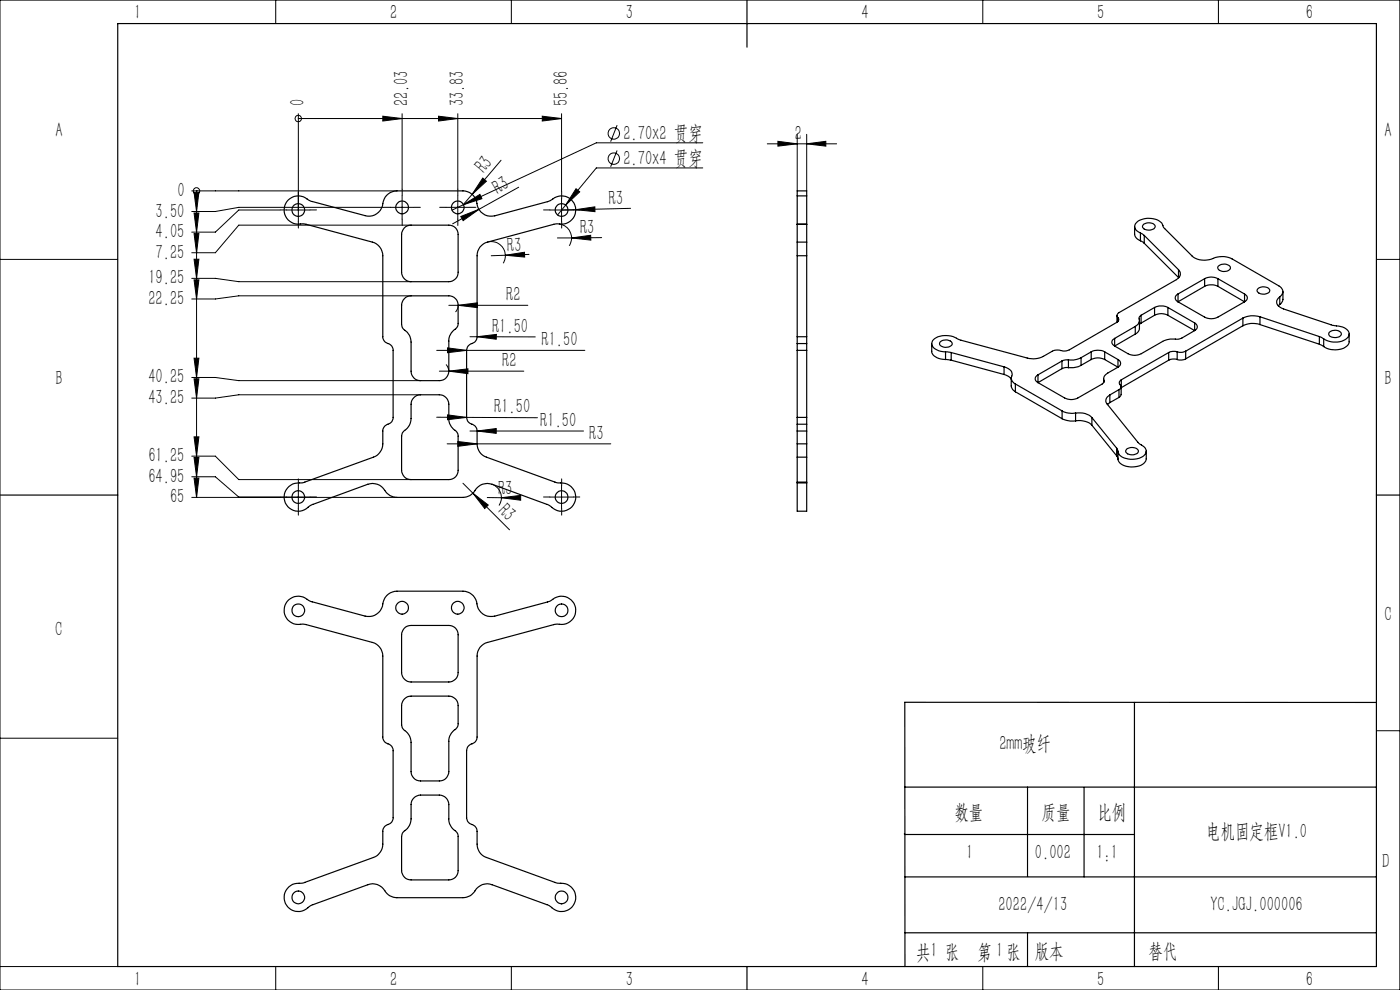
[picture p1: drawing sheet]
<svg xmlns="http://www.w3.org/2000/svg" width="297mm" height="210mm" viewBox="0 0 297 210" stroke-linecap="round" stroke-linejoin="round" font-family="sans-serif">
<g fill="none" stroke="#000" stroke-width=".21">
<path d="M0 0h297v210h-297zM58.5 0v5M108.5 0v5M208.5 0v5M258.5 0v5M63.3 25.1h.1M63.3 24.1v23M63.3 25.1h55.8M81.2 24.7l4.1 .4-4.1 .6zM85.3 24.1v16M93 24.7l4.1 .4-4.1 .6zM97.1 24.1v16"/>
<path d="M102.4 37.8l.8 .6-3 2.8zM106.3 34l-6.1 7.2M110 39.7l-8.4 4.7M115 24.7l4.1 .4-4.1 .6zM119.1 24.1v16.6M130.9 31.9l-1.4 3.5M130.9 26.6l-1.4 3.4M149.1 35.6h-22.6l-6.5 7.9M149.1 30.3h-22.6l-28.2 13.1M162.8 30.5h14.7M165 30l4.1 .5-4.1 .5zM169.1 28.5v12"/>
<path d="M171.1 30.5l4.1-.5v1zM171.1 28.5v12M0 55h25M40.7 40.5h43.5M40.7 59h5l5 .8h36.5M41.2 40.8h1l-.5 4.1zM41.2 45.2h1l-.5 4zM41.2 49.6h1l-.5 4zM41.2 55h1l-.5 4zM41.2 59.4h1l-.5 4zM41.7 40.5h.1M41.7 40.5v65"/>
<path d="M59.4 44.5h-8.7l-5 4.7h-5M60.8 44.5h5M81.5 44h-30.8l-5 .9h-5M82.8 44h5M85.3 41.5v5M87.2 47.8h-36.5l-5 5.8h-5M94.6 44h5M97.1 41.5v5M97.8 45.9l3.8-1.5-3.4 2.4zM98.3 43.4l3.5-2.2 .4 .9zM98.3 43.4l-2.4 1.2M100.2 41.2l-2 2.3"/>
<path d="M101.6 44.4l-5.6 3.1M103.4 51.4a2.99 2.99 0 0 1 3.2 1.1 2.99 2.99 0 0 1 .2 3.3M107.2 54.1l4.1-.6v1zM112.2 54l-8 .2M116.6 44.5h5M118.3 50.5h2.9M118.7 47.5a3 3 0 0 1 2.1 4.6M119.1 42v5.1M120 43.5l-1.7 2.1M121.2 50.5l4.1-.6v1zM122.1 44.5l4.1-.6v1zM122.1 44.5h-3"/>
<path d="M122.2 40l.8 .7-3 2.8zM127.6 50.4l-6.4 .1M133.8 44.2l-11.7 .3M292 55h5M41.2 76h1l-.5 4.1zM87.2 62.8h-36.5l-5 .6h-5M92.6 74.3h31.5M93.2 78.7h17.9M94.6 77.3l.4 .5 .2 .9M94.9 73.8l4.1 .5-4.1 .5zM95.2 78.7l4.1-.5v1.1zM95.2 64.8h16.8"/>
<path d="M97.2 64.8l-.2 .7-.4 .7M97.2 64.8l4.1-.6v1.1zM99.7 71.4h1.5M101.2 71.4l4.1-.5v1.1zM101.2 71.4l12.4 .1M40.7 80.1h5l5 .6h38.5M40.7 96.8h5l5 4.9h36.5M41.2 80.4h1l-.5 4zM41.2 92.7h1l-.5 4.1zM41.2 97h1l-.5 4.1zM89.2 83.7h-38.5l-5 .7h-5M92.6 88.5l21.4 .1"/>
<path d="M94.9 94.1h34.7M94.9 88l4.1 .5-4.1 .5zM97.1 93.7l4.1 .4-4.1 .6zM99.7 91.4h24.1M101.2 91.4l4.1-.5v1zM40.7 101.1h5l5 4.3h8.7M40.7 105.5h43.5M41.2 101.4h1l-.5 4.1zM60.8 105.4h5M63.3 102.9v5M98.2 102.5l9.9 9.9M100.3 104.6l3.3 2.5-.8 .8z"/>
<path d="M103.4 105.5l3 .1M104.4 102.7a3 3 0 0 1 1.5 4.5M106.4 105.6h3.8M106.4 105.6l4.1-.5v1zM116.6 105.4h5M119.1 102.9v5M0 156.6h25M292 155h5M0 205h25M58.5 205v5M108.5 205v5M208.5 205v5"/>
<path d="M258.5 205v5"/>
<circle cx="63.3" cy="25.1" r=".69"/>
<circle cx="130.2" cy="33.6" r="1.22"/>
<circle cx="130.2" cy="28.3" r="1.21"/>
<circle cx="41.7" cy="40.5" r=".68"/>
</g>
<g fill="none" stroke="#000" stroke-width=".21" stroke-dasharray="30.5 1.3 1.3 1.3">
<path d="M60.8 44.5h-1.4M63.3 42v-1.3M63.3 47v1.4M65.8 44.5h1.3M82.8 44h-1.3M85.3 41.5v-1.4M85.3 46.5v1.3M87.8 44h1.4M94.6 44h-1.3M97.1 41.5v-1.4M97.1 46.5v1.3M99.6 44h1.4"/>
<path d="M116.7 44.5h-1.4M119.2 42v-1.3M119.2 47v1.4M121.7 44.5h1.3M60.8 105.4h-1.4M63.3 102.9v-1.3M63.3 107.9v1.4M65.8 105.4h1.3M116.7 105.4h-1.4M119.2 102.9v-1.3M119.2 107.9v1.4M121.7 105.4h1.3"/>
</g>
<g fill="none" stroke="#000" stroke-width=".25">
<path d="M25 5h267v200h-267zM158.5 0v10M61.2 42.4a3.4 3.4 0 0 1 4.6 .2l11.7 3.1a3.1 3.1 0 0 0 3.8-3 3 3 0 0 1 2.9-2.2h14a3.1 3.1 0 0 1 3.1 3.2 3.1 3.1 0 0 0 3.7 2.1l11.7-3.2a3.1 3.1 0 0 1 4.2-.5 3.1 3.1 0 0 1 .7 4.2 4 4 0 0 1-3.7 1.2l-14.5 3.9a2.91 2.91 0 0 0-2.2 2.8v17.2a1.77 1.77 0 0 1-1.5 1.7l-.5 .5-.2 .7v14.2a1.86 1.86 0 0 0 1.5 1.7l.6 .7 .1 3.2a2.94 2.94 0 0 0 2 2.9l15 5.4a3.3 3.3 0 0 1 3.9 3.4 3.1 3.1 0 0 1-2.3 2.5 3.1 3.1 0 0 1-3.2-1.1l-12.2-4.5a3.1 3.1 0 0 0-3.8 1.6l-.9 .8-1.5 .4h-14a3.2 3.2 0 0 1-2.9-1.9 2.98 2.98 0 0 0-3.3-.9l-12.2 4.5a3.1 3.1 0 0 1-3.4 1.1 3.1 3.1 0 0 1-2.1-3 3.1 3.1 0 0 1 3.8-2.9l15.1-5.4a3.1 3.1 0 0 0 2-2.9v-2.7a1.77 1.77 0 0 1 1.6-1.6l.3-.3 .3-.7v-14.5a1.78 1.78 0 0 0-1.5-1.6l-.4-.4-.3-.6v-17.5a3 3 0 0 0-2.2-2.8l-14.7-3.9a3.1 3.1 0 0 1-3.6-1.3 3.1 3.1 0 0 1 .5-3.8zM85.8 48.3l.6-.4 .8-.1h8a1.93 1.93 0 0 1 2 1.9v8a1.99 1.99 0 0 1-2 2.1h-8a2.05 2.05 0 0 1-2-2.1v-8l.2-.7zM169.1 41.5v6M169.1 51.4v2.8M169.1 41.5v-1h2v1M169.1 47.5h2M169.1 41.5h2M169.1 47.6h2M169.1 47.5v3.9M169.1 54.2v17.2"/>
<path d="M169.1 51.4h2M169.1 54.2h2M171.1 41.5v6M171.1 51.4v2.8M171.1 47.5v3.9M171.1 54.2v17.2M240.7 48v1.7l.1 .5 .5 .5 .6 .4M241.9 49.4l.8 .5M241.9 49.4a1.33 1.33 0 0 1-.8-2.2 4.2 4.2 0 0 1 5.4 .1l.4 1 6 6a4.5 4.5 0 0 0 4.9 .3 4.7 4.7 0 0 1 3.6 .3l9.9 5.7a1.28 1.28 0 0 1 .8 1.1 1.28 1.28 0 0 1-.6 1.3M241.9 51.1l.8 .5M241.9 49.4v1.7M242.6 47.5a1.72 1.72 0 0 1 2.5 .5 1.59 1.59 0 0 1-2.5 .4 .52 .52 0 0 1 0-.9z"/>
<path d="M242.7 49.9l7.3 7.3M242.7 51.6l7.3 7.3M242.7 49.9v1.7M250 57.2a1.26 1.26 0 0 1-.4 2.1l-12.2 7a.64 .64 0 0 0-.3 1.1M250 57.2v1.7M255.6 59.1a3 3 0 0 1 2.8 0M255.6 59.1l-5.7 3.3M255.6 59.1v1.6M258.4 59.1l5.6 3.3M258.4 59.1v1.6M258.4 56.5a1.7 1.7 0 0 1 2.6 .3 1.37 1.37 0 0 1-2 .7l-.6-.5zM85.8 63.4a1.78 1.78 0 0 1 1.4-.6h8a1.99 1.99 0 0 1 2 2v3.8a1.62 1.62 0 0 1-1 1.5l-.8 1.2-.2 .7v6.7a1.99 1.99 0 0 1-2 2h-4a1.99 1.99 0 0 1-2-2v-6.1a3.7 3.7 0 0 0-1.7-2.9l-.3-.9v-4l.2-.8z"/>
<path d="M169.1 71.4v1.5M169.1 72.9v1.4M169.1 74.3v14.2M169.1 71.4h2M169.1 72.9h2M169.1 74.3h2M171.1 71.4v1.5M171.1 72.9v1.4M171.1 74.3v14.2M197.7 72.9v1.6a2.63 2.63 0 0 0 2.9 1.8M199.4 72.6a1.7 1.7 0 0 1 2.6 .2 1.4 1.4 0 0 1-2 .7l-.6-.4zM200.6 74.6l1.2 .2"/>
<path d="M200.6 76.3l1.2 .1M200.6 74.6v1.7M201.8 74.8l11.2 3M201.8 74.8v1.6M201.8 76.4l11.2 3M213 77.8l.4 .2a1.53 1.53 0 0 1 1.1 2.2l.3 .7 .6 .5M213 79.4l.9 .4 .6 .6M213 77.8v1.6M220.2 79.5a.87 .87 0 0 0-.6 .8 .87 .87 0 0 0 .6 .9M220.2 79.5v1.7M225.3 76.6l-5.1 2.9M225.3 76.6v1.6"/>
<path d="M225.3 78.2l-5.1 3M226.7 76.3l-1.4 .3M226.7 78h-.6l-.8 .2M226.7 76.3v1.7M229.3 75.9a4.5 4.5 0 0 1-2.6 .4M229.3 77.5a4.9 4.9 0 0 1-2.6 .5M229.3 75.9v1.6M231.5 74.6a3.1 3.1 0 0 1 2.9 0M231.5 76.3a3.1 3.1 0 0 1 2.9 0M231.5 74.6l-2.2 1.3M231.5 74.6v1.7M231.5 76.3l-2.2 1.2"/>
<path d="M234.4 74.6l2.8 1.7M234.4 74.6v1.7M234.4 76.3l2.8 1.6M236.5 71.8a.85 .85 0 0 0-.6 .8 .85 .85 0 0 0 .6 .8M236.5 71.8v1.6M237 66.9v1.5M237.1 67.4a.61 .61 0 0 1-.2 1l-10.1 5.8a3.4 3.4 0 0 1-2.4 .1l-1 .1-2.1 1.2a4.7 4.7 0 0 1-3.4 .3l-14.1-3.8a5.9 5.9 0 0 0-5.2-.5 1.35 1.35 0 0 0-.9 1.4 1.35 1.35 0 0 0 1.1 1.3l1.8 .3M237.1 67.4v.8M237.2 77.9l-2.2 1.2a1.57 1.57 0 0 0-.8 1.9l-.4 .5-5.1 2.9a3 3 0 0 1-2.9 0l-5.6-3.2M237.2 76.3a.87 .87 0 0 1 .5 .8 .87 .87 0 0 1-.5 .8M237.2 76.3v1.6M240.8 69.2l-4.3 2.6"/>
<path d="M240.8 69.2v1.7M240.8 70.9l-4.3 2.5M241.7 68v1.9l-.4 .6-.5 .4M242.1 66.9a.84 .84 0 0 0-.4 1.2l-.2 .6-.7 .5M242.1 68.5l-.4 .4M242.1 66.9v1.6M244.9 65.2a3.3 3.3 0 0 1 2.9 0M244.9 66.9a3 3 0 0 1 2.9 0M244.9 65.2l-2.8 1.7M244.9 66.9l-2.8 1.6M244.9 65.2v1.7M247.8 65.2l5.6 3.3"/>
<path d="M247.8 65.2v1.7M247.8 66.9l5.6 3.2M247.9 74.8l-10 5.8M247.9 74.8v1.6M247.9 76.4l-10 5.8M249.7 74.6a2.35 2.35 0 0 0-1.8 .2M249.7 76.3a2.35 2.35 0 0 0-1.8 .1M249.7 74.6v1.7M249.9 62.4a.87 .87 0 0 0-.6 .8 .87 .87 0 0 0 .6 .8M249.9 64l5.7 3.3a3 3 0 0 0 2.8 0l5.6-3.3M249.9 62.4v1.6M251.5 74.5a2.35 2.35 0 0 1-1.8 .1"/>
<path d="M251.5 76.1a2.35 2.35 0 0 1-1.8 .2M251.5 74.5v1.6M253.4 68.5a.87 .87 0 0 1 .6 .8 .87 .87 0 0 1-.6 .8M253.4 70.1l-2.8 1.7-1.1 .2a4.5 4.5 0 0 0-2.8 .4l-4.6 2.6a3 3 0 0 1-2.8 0l-2.8-1.6M253.4 68.5v1.6M255.6 60.7a3.3 3.3 0 0 1 2.8 0M255.6 60.7l-5.7 3.3M258.4 60.7l5.6 3.3M263.7 67.5l-12.2 7M263.7 67.5v1.6M263.7 69.1l-12.2 7M264 62.4a.87 .87 0 0 1 .6 .8 .87 .87 0 0 1-.6 .8"/>
<path d="M264 62.4v1.6M267 61.1a1.69 1.69 0 0 1 2.4 .5 1.47 1.47 0 0 1-2.1 .7l-.4-.3a.5 .5 0 0 1 .1-.9zM267.3 67.2a4.8 4.8 0 0 0-3.6 .3M267.3 68.9a4.6 4.6 0 0 0-3.6 .2M267.3 67.2l12.6 4.2M267.3 67.2v1.7M267.3 68.9l12.6 4.1M271.5 63a1.29 1.29 0 0 0-.7 1.3 1.29 1.29 0 0 0 1.1 1.1l11.2 3.7a3.8 3.8 0 0 1 3.1 1.4 1.72 1.72 0 0 1-1.5 1.9 4.7 4.7 0 0 1-3.9-.5M271.5 64.6l-.3 .3M271.5 63v1.6M272.2 61.9v1.7l-.4 .8-.3 .2M279.9 71.4l.9 .5"/>
<path d="M279.9 73l.9 .5M279.9 71.4v1.6M280.8 71.9v1.6M282 70.5a1.7 1.7 0 0 1 2.6 .3 1.6 1.6 0 0 1-2.6 .5l-.1-.4zM286.2 70.8v1.7a2.63 2.63 0 0 1-2.9 1.7l-1.4-.2-1.1-.5M87.8 84.3a1.78 1.78 0 0 1 1.4-.6h4a2.05 2.05 0 0 1 2 2.1v3a3.5 3.5 0 0 0 1.7 2.9l.3 .6v7.5a1.93 1.93 0 0 1-2 1.9h-8a1.99 1.99 0 0 1-2-1.9v-7.3a2.21 2.21 0 0 1 1.2-1.7l.5-.6 .3-1v-3.4a1.78 1.78 0 0 1 .6-1.5zM169.1 94.1v2.9M169.1 90v1.4M169.1 88.5v1.5M169.1 91.4v2.7M169.1 97v5.3M169.1 97h2"/>
<path d="M169.1 94.1h2M169.1 91.4h2M169.1 90h2M169.1 88.5h2M171.1 94.1v2.9M171.1 90v1.4M171.1 88.5v1.5M171.1 91.4v2.7M171.1 97v5.3M214.5 80.2l.1 1.9 .3 .7 .5 .3M215.4 81.4l9.9 5.8M215.4 81.4v1.7"/>
<path d="M215.4 83.1l9.9 5.7M225.3 87.2a4.5 4.5 0 0 0 2.9 .4M225.3 88.8a5.2 5.2 0 0 0 2.9 .5M225.3 87.2v1.6M228.2 87.6a3.8 3.8 0 0 1 3.4 1M228.2 89.3a3.9 3.9 0 0 1 3.4 .9M228.2 87.6v1.7M231.6 88.6l5.3 6.5M231.6 88.6v1.6M231.6 90.2l5.3 6.5M234.1 80.4v.8M235.4 83.8a1.23 1.23 0 0 0-.5 1.9l6.9 8.5a1.67 1.67 0 0 1 1.3 2 4.1 4.1 0 0 1-5 .8l-.6-.5-.3-.8"/>
<path d="M235.4 85.4l-.5 .4M235.4 83.8v1.6M236.9 95.1l.3 .6M236.9 96.7l.3 .7M236.9 95.1v1.6M237.2 95.7v1.7M237.4 82.6l-2 1.2M237.4 82.6v1.7M237.4 84.3l-2 1.1M237.8 82.2h.1M237.9 80.6a.74 .74 0 0 0-.1 1.3v.4l-.4 .3M237.9 80.6l-.1 3.1-.4 .6"/>
<path d="M239.1 95.2a1.72 1.72 0 0 1 2.4 .5 1.47 1.47 0 0 1-2 .7l-.5-.3a.52 .52 0 0 1 .1-.9zM243.2 95.7v1.6a2.23 2.23 0 0 1-2.5 1.7 3.3 3.3 0 0 1-3.5-1.4v-.2M0 105h25M169.1 102.4v6h2v-6M169.1 102.3v.1M169.1 102.4h2M169.1 102.3h2M171.1 102.3v.1M292 105h5M61.2 127.3a3.4 3.4 0 0 1 4.6 .2l11.7 3.2a3.1 3.1 0 0 0 3.8-3.1 3 3 0 0 1 2.9-2.2h14a3.1 3.1 0 0 1 3.1 3.2 3 3 0 0 0 3.7 2.1l11.7-3.2a3 3 0 0 1 4.7 0 3 3 0 0 1-.9 4.6 3.7 3.7 0 0 1-2.3 .3l-14.8 3.9a2.91 2.91 0 0 0-2.2 2.9v17.1a1.77 1.77 0 0 1-1.5 1.7l-.5 .5-.2 .7v14.3a1.86 1.86 0 0 0 1.5 1.6l.6 .8 .1 3.2a2.94 2.94 0 0 0 2 2.8l15.1 5.5a3.1 3.1 0 0 1 3.6 1.8 3.1 3.1 0 0 1-1.3 3.8 3.6 3.6 0 0 1-4.1-.9l-12.1-4.4a2.99 2.99 0 0 0-3.8 1.6l-.9 .7-1.5 .4h-14a3.2 3.2 0 0 1-2.9-1.9 2.9 2.9 0 0 0-3.3-.8l-12.2 4.4a3.1 3.1 0 0 1-3.4 1.1 3.1 3.1 0 0 1-2.1-3 3.1 3.1 0 0 1 3.8-2.8l15.1-5.5a3.1 3.1 0 0 0 2-2.8v-2.8a1.77 1.77 0 0 1 1.6-1.6l.3-.3 .3-.7v-14.5a1.78 1.78 0 0 0-1.5-1.6l-.4-.3-.3-.7v-17.4a3 3 0 0 0-2.2-2.9l-14.7-3.9a3.1 3.1 0 0 1-3.6-1.3 3.1 3.1 0 0 1 .5-3.8zM85.8 133.2l.6-.4 .8-.1h8a1.93 1.93 0 0 1 2 1.9v8.1a1.99 1.99 0 0 1-2 2h-8a2.05 2.05 0 0 1-2-2v-8.1l.2-.7zM85.8 148.3a1.78 1.78 0 0 1 1.4-.6h8a1.99 1.99 0 0 1 2 2v3.8a1.62 1.62 0 0 1-1 1.5l-.8 1.2-.2 .7v6.8a1.99 1.99 0 0 1-2 2h-4a1.99 1.99 0 0 1-2-2v-6.2a3.7 3.7 0 0 0-1.7-2.9l-.3-.9v-4l.2-.8z"/>
<path d="M240.7 149v56M292 149h-100.1l.1 56M87.8 169.3l1-.6h4.4a2.05 2.05 0 0 1 2 2v3a3.5 3.5 0 0 0 1.7 2.9l.3 .7v7.4a1.93 1.93 0 0 1-2 1.9h-8a1.99 1.99 0 0 1-2-1.9v-7.3a2.1 2.1 0 0 1 1.2-1.7l.5-.6 .3-1v-3.4a1.78 1.78 0 0 1 .6-1.4zM191.8 176.9l.2 .1h48.7M191.9 167h100.1M218 167v18.9M230 167v19M192 197.9h100M192 186h100M218 197.9v7.1M158.5 205v5"/>
<circle cx="63.3" cy="44.5" r="1.35"/>
<circle cx="85.3" cy="44" r="1.35"/>
<circle cx="97.1" cy="44" r="1.35"/>
<circle cx="119.1" cy="44.6" r="1.36"/>
<circle cx="63.3" cy="105.4" r="1.35"/>
<circle cx="119.1" cy="105.4" r="1.34"/>
<circle cx="63.3" cy="129.5" r="1.34"/>
<circle cx="85.3" cy="128.9" r="1.35"/>
<circle cx="97.1" cy="128.9" r="1.35"/>
<circle cx="119.1" cy="129.5" r="1.36"/>
<circle cx="63.3" cy="190.4" r="1.35"/>
<circle cx="119.1" cy="190.4" r="1.35"/>
</g>
<g fill="#000">
<path d="M102.4 37.8l.8 .6-3 2.8zM97.8 45.9l3.8-1.5-3.4 2.4zM107.2 54.1l4.1-.6v1zM121.2 50.5l4.1-.6v1zM122.1 44.5l4.1-.6v1zM95.2 78.7l4.1-.5v1.1zM97.2 64.8l4.1-.6v1.1zM94.9 73.8l4.1 .5-4.1 .5zM101.2 71.4l4.1-.5v1.1zM94.9 88l4.1 .5-4.1 .5zM101.2 91.4l4.1-.5v1zM97.1 93.7l4.1 .4-4.1 .6z"/>
<path d="M100.3 104.6l3.3 2.5-.8 .8zM106.4 105.6l4.1-.5v1z"/>
<path d="M81.2 24.7l4.1 .4-4.1 .6zM93 24.7l4.1 .4-4.1 .6zM115 24.7l4.1 .4-4.1 .6z"/>
<path d="M41.2 40.8h1l-.5 4.1zM41.2 45.2h1l-.5 4zM41.2 49.6h1l-.5 4zM41.2 55h1l-.5 4zM41.2 59.4h1l-.5 4zM41.2 76h1l-.5 4.1zM41.2 80.4h1l-.5 4zM41.2 92.7h1l-.5 4.1zM41.2 101.4h1l-.5 4.1zM41.2 97h1l-.5 4.1z"/>
<path d="M122.2 40l-2.2 3.5 3-2.8zM98.3 43.4l3.9-1.3-.4-.9zM165 30l4.1 .5-4.1 .5zM171.1 30.5l4.1-.5v1z"/>
</g>
<g font-size="4.4">
<text x="28.5" y="4.1">1</text>
<text x="82.7" y="4.1">2</text>
<text x="132.7" y="4.1">3</text>
<text x="182.7" y="4.1">4</text>
<text x="232.7" y="4.1">5</text>
<text x="277" y="4.1">6</text>
<text x="64.6" y="22.6" transform="rotate(-90 64.6 22.6)">0</text>
<text x="86.6" y="22.6" transform="rotate(-90 86.6 22.6)">22.03</text>
<text x="98.4" y="22.6" transform="rotate(-90 98.4 22.6)">33.83</text>
<text x="120.4" y="22.6" transform="rotate(-90 120.4 22.6)">55.86</text>
<text x="11.7" y="29.1">A</text>
<text x="132.2" y="29.6">2.70x2 贯穿</text>
<text x="168.6" y="29.6">2</text>
<text x="293.7" y="29.1">A</text>
<text x="132.2" y="34.9">2.70x4 贯穿</text>
<text x="37.6" y="41.8">0</text>
<text x="102.7" y="37" transform="rotate(-50 102.7 37)">R3</text>
<text x="105.6" y="41.3" transform="rotate(-30 105.6 41.3)">R3</text>
<text x="33" y="46.1">3.50</text>
<text x="129.2" y="43.5" transform="rotate(-1 129.2 43.5)">R3</text>
<text x="33" y="50.5">4.05</text>
<text x="107.6" y="53.4" transform="rotate(-2 107.6 53.4)">R3</text>
<text x="123.1" y="49.7">R3</text>
<text x="33" y="54.9">7.25</text>
<text x="31.5" y="64.7">22.25</text>
<text x="31.5" y="60.3">19.25</text>
<text x="107.4" y="63.9">R2</text>
<text x="104.4" y="70.6">R1.50</text>
<text x="106.5" y="77.9">R2</text>
<text x="114.9" y="73.4">R1.50</text>
<text x="11.7" y="81.6">B</text>
<text x="31.5" y="81.3">40.25</text>
<text x="293.7" y="81.6">B</text>
<text x="31.5" y="85.7">43.25</text>
<text x="104.8" y="87.7">R1.50</text>
<text x="114.6" y="90.5">R1.50</text>
<text x="125" y="93.3">R3</text>
<text x="31.5" y="98">61.25</text>
<text x="31.5" y="102.4">64.95</text>
<text x="36.1" y="106.8">65</text>
<text x="105.6" y="104.9">R3</text>
<text x="105.5" y="108.5" transform="rotate(45 105.5 108.5)">R3</text>
<text x="293.7" y="131.6">C</text>
<text x="11.7" y="134.9">C</text>
<text x="212" y="159.1">2mm玻纤</text>
<text x="202.5" y="173.8">数量</text>
<text x="221" y="173.8">质量</text>
<text x="232.8" y="173.8">比例</text>
<text x="255.9" y="177.8">电机固定框V1.0</text>
<text x="204.9" y="182.1">1</text>
<text x="219.6" y="182.1">0.002</text>
<text x="232.6" y="182.1">1:1</text>
<text x="293.2" y="184.1">D</text>
<text x="211.8" y="193.1">2022/4/13</text>
<text x="256.8" y="193.1">YC.JGJ.000006</text>
<text x="194.4" y="203.4">共 张</text>
<text x="197.4" y="203.1">1</text>
<text x="207.4" y="203.4">第 张</text>
<text x="211.3" y="203.1">1</text>
<text x="219.5" y="203.1">版本</text>
<text x="243.6" y="203.1">替代</text>
<text x="28.5" y="209.1">1</text>
<text x="82.7" y="209.1">2</text>
<text x="132.7" y="209.1">3</text>
<text x="182.7" y="209.1">4</text>
<text x="232.7" y="209.1">5</text>
<text x="277" y="209.1">6</text>
</g>
</svg>
